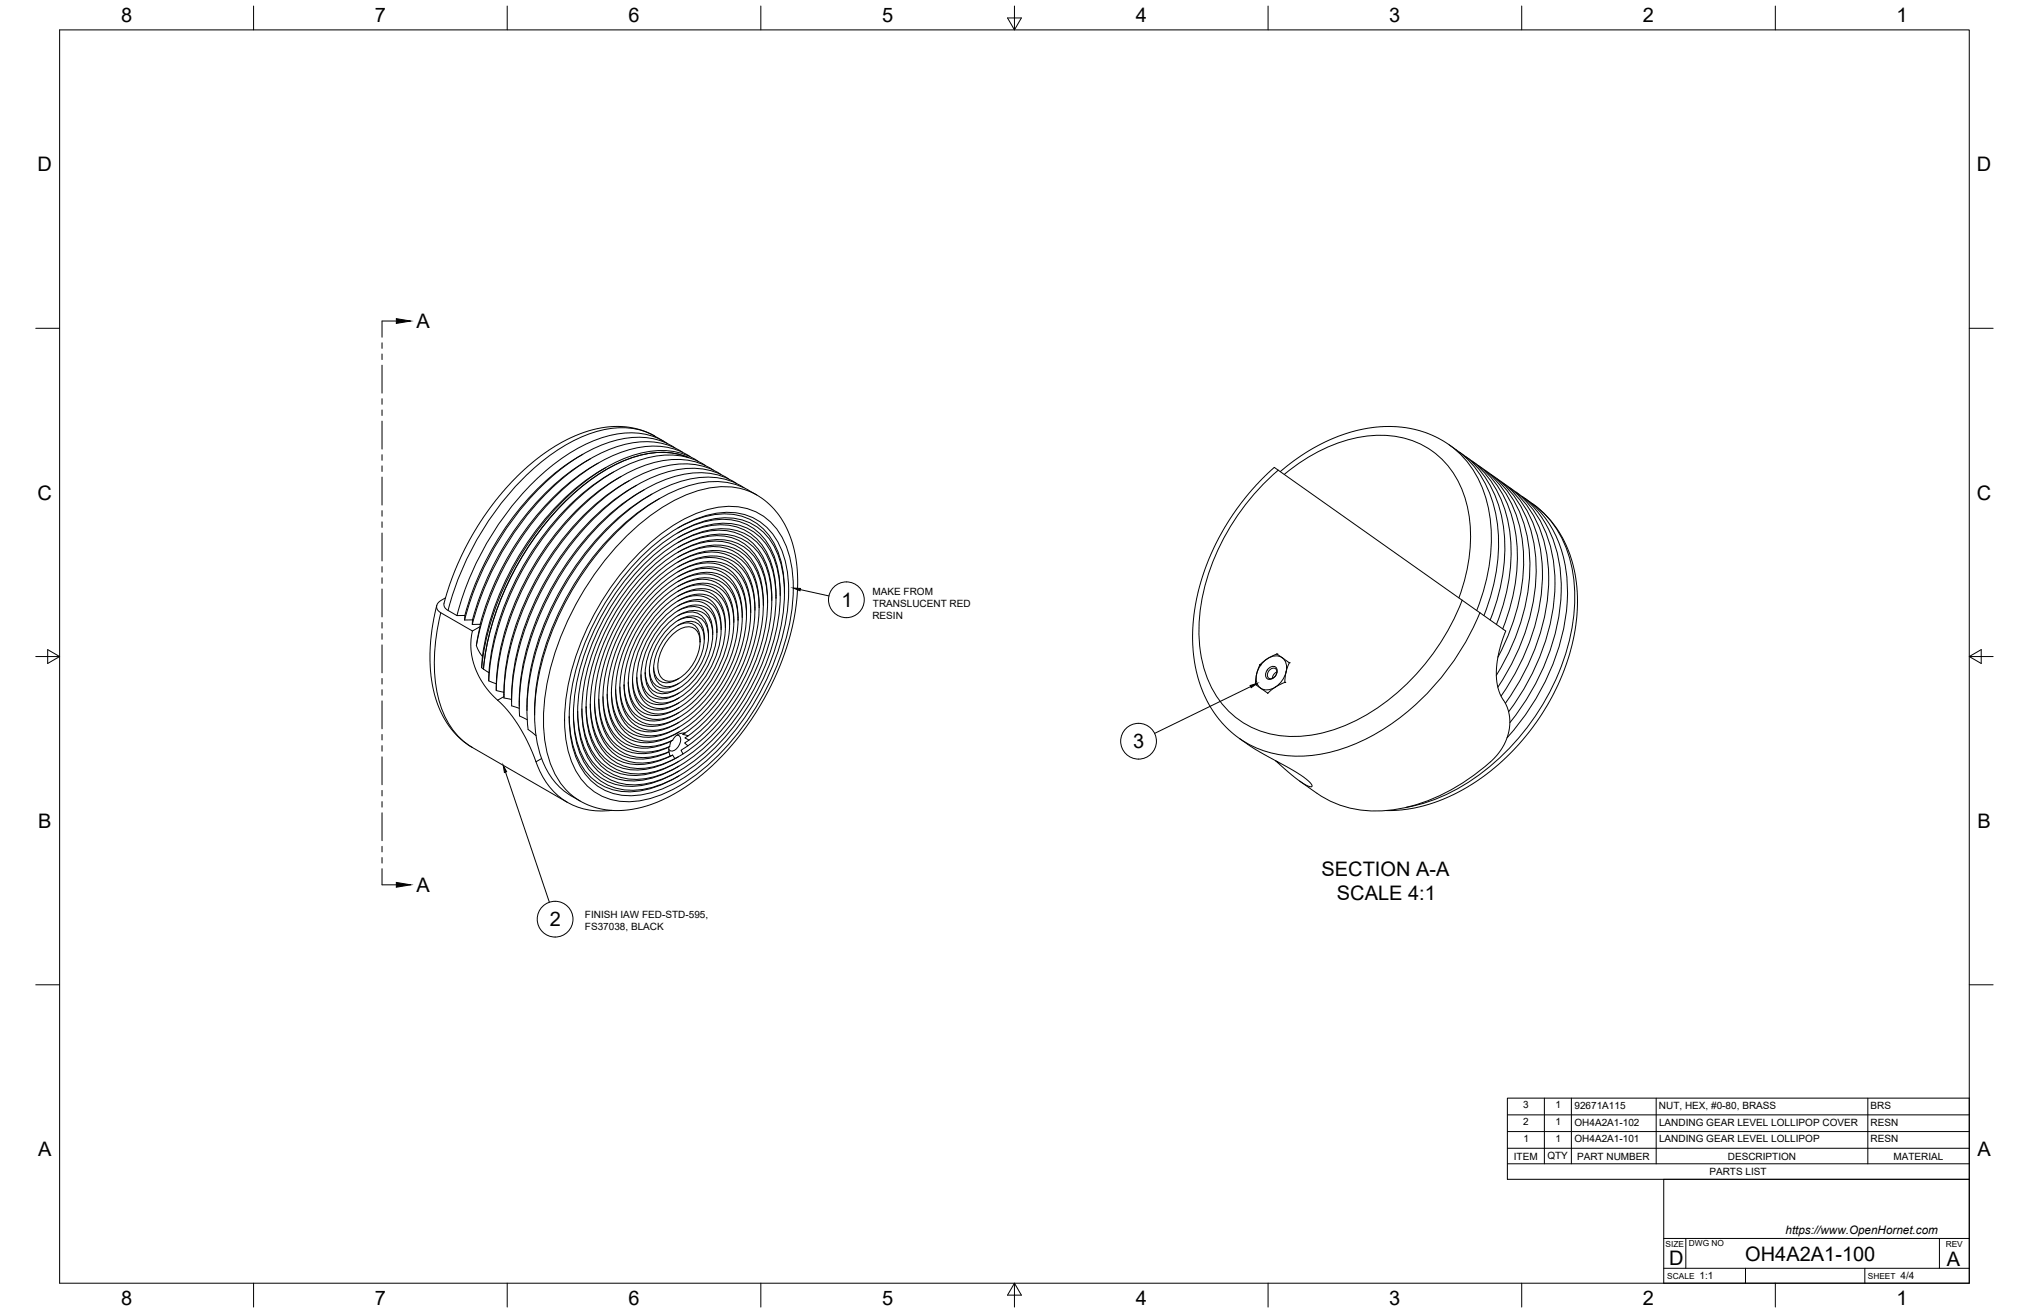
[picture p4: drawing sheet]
<svg xmlns="http://www.w3.org/2000/svg" width="864mm" height="559mm" viewBox="0 0 864 559" stroke-linecap="round" stroke-linejoin="round" font-family="sans-serif">
<!-- layer: Visible -->
<g fill="none" stroke="#000" stroke-width=".43">
<path d="M248.1 193.4a106.7 106.7 0 0 0-41 44.6l-3.2 6.7-2.8 6.8-3.2 10.4M249.7 196.2a109.7 109.7 0 0 0-41 47l-4.3 10.2-3.3 10.4M251.3 195.2l-1.6 1M254.6 197.1a106.6 106.6 0 0 0-41 44.7l-3.2 6.7-2.7 6.8-3.3 10.4M257.9 199a106.9 106.9 0 0 0-41.4 45.4 110.1 110.1 0 0 0-11.2 35M282.4 187.7l-6.3-3.4-4.9-1.8-6-.9h-5.8l-7.6 1.4-6.8 2.4-6.4 3.1-6.7 4.3-7.3 5.7-6.6 6.4-6.9 7.9-5 6.8-4.6 7.2-4.8 9.1-3.4 7.7-3.3 9.4a8.2 8.2 0 0 0-1 4.7l.4 1 1 .9 4.1 2.4M284 188.7a31.5 31.5 0 0 0-28.6-2.1 87.5 87.5 0 0 0-38.5 30.1 126.1 126.1 0 0 0-22.4 45.3M287.3 190.6a31.5 31.5 0 0 0-28.7-2.1 87.5 87.5 0 0 0-38.4 30.1 126.1 126.1 0 0 0-22.4 45.3M290.5 192.5a31.5 31.5 0 0 0-28.6-2.2 87.5 87.5 0 0 0-38.5 30.2 126.1 126.1 0 0 0-22.4 45.2M293.1 194.8a34.8 34.8 0 0 0-28 1.5 95 95 0 0 0-38.8 34.3 116.7 116.7 0 0 0-20.5 54.2M293.8 194.4a30.4 30.4 0 0 0-26.5-2.8 82.5 82.5 0 0 0-37.6 27 124.4 124.4 0 0 0-26.9 56.1M297.1 196.3a30.3 30.3 0 0 0-25.8-3.1 77.9 77.9 0 0 0-34.8 23.3 121.6 121.6 0 0 0-31.5 67.6"/>
<path d="M300.3 198.2a30.6 30.6 0 0 0-26.4-2.9 80.3 80.3 0 0 0-35.7 24.8 121.4 121.4 0 0 0-30 66.5l-.2 3.2M621.2 192.4a43.6 43.6 0 0 1 18.8 32.5 79 79 0 0 1-5.7 39M623.8 194.3a43.6 43.6 0 0 1 18.9 32.5 79 79 0 0 1-5.8 39M626.5 196.2a43.6 43.6 0 0 1 18.8 32.5 79 79 0 0 1-5.7 39M629.2 198.1a44.3 44.3 0 0 1 19 33.9 85 85 0 0 1-10.6 47.7M631.8 200a43.6 43.6 0 0 1 18.9 32.8 86.2 86.2 0 0 1-13.8 54.6M261.1 200.9a105.7 105.7 0 0 0-40.9 44.6 106.1 106.1 0 0 0-12.1 40.8M262.7 203.7a109.9 109.9 0 0 0-42.1 49.6 101.2 101.2 0 0 0-9.4 37.7M264.4 202.8l-1.7 .9M267.7 204.7a106.9 106.9 0 0 0-42.4 47.4 100.7 100.7 0 0 0-10.8 42.5M270.9 206.5a105.8 105.8 0 0 0-40.3 43.5 101.5 101.5 0 0 0-12.9 48.6M272.5 209.4a109.4 109.4 0 0 0-40.8 46.7 100.4 100.4 0 0 0-10.7 42.5"/>
<path d="M274.2 208.4l-1.7 1M277.5 210.3a105.8 105.8 0 0 0-40.4 43.5 101.5 101.5 0 0 0-12.8 48.6M280.7 212.2a105.8 105.8 0 0 0-40.3 43.5 101.5 101.5 0 0 0-12.9 48.6M303.6 200.1a30.8 30.8 0 0 0-27-2.8 81.8 81.8 0 0 0-36 25.7 121.3 121.3 0 0 0-29 64.5l-.4 6.4M306.9 201.9a30.9 30.9 0 0 0-27.2-2.6 82.6 82.6 0 0 0-36.4 26.2 120.6 120.6 0 0 0-28.6 65.1l-.2 6.5 3.2 .6M310.1 203.8a31 31 0 0 0-27.5-2.5 83.6 83.6 0 0 0-36.7 26.9 119.6 119.6 0 0 0-28 65.8l-.1 6.4 3.2 1.1M313.4 205.7a31.2 31.2 0 0 0-28.1-2.4 85.2 85.2 0 0 0-37.1 28 120.2 120.2 0 0 0-27 63.7l-.1 9.7 3.3 1.6M316.7 207.6a31.6 31.6 0 0 0-28.9-2.1 87.9 87.9 0 0 0-38 29.8 118.8 118.8 0 0 0-25.4 62.2l-.1 3.3a36.4 36.4 0 0 0 .7 9.8l3.1 2.5M318.3 208.5a31.7 31.7 0 0 0-25.8-1.6 81.5 81.5 0 0 0-34.7 24.5 121.3 121.3 0 0 0-29.9 65.6 51.9 51.9 0 0 0 5.3 31.5 27.3 27.3 0 0 0 9.9 10.2l4.9 2.8 3.7 1.6a40.9 40.9 0 0 0 32-3.5l5.9-3.3 6.5-4.4 6.8-5.8 4.8-4.8 5.2-5.8 4.8-6.2 4.4-6.7 4.9-8.4 3.8-8 3.2-8.2 2.3-7.3 1.6-7.3 1-6.4 .5-6.3v-6l-.7-7.3a36.3 36.3 0 0 0-15.5-26.1l-4.9-2.8M544.9 200.7l8.7-6.6 8.5-5.1 10.1-4.2 8.4-2.3 8.9-1 4.6 .1 4.6 .5 7.7 1.9 7.6 3.5a44.7 44.7 0 0 1 23.4 36.4 79.6 79.6 0 0 1-5.8 38.1M634.5 201.9a43.1 43.1 0 0 1 18.5 30.3 83.2 83.2 0 0 1-10.3 51.6l-5.2 8.7M637.2 203.7a44.3 44.3 0 0 1 19 34.5 89.8 89.8 0 0 1-17.3 58.1"/>
<path d="M639.8 205.6a43.9 43.9 0 0 1 18.9 32.6 87.9 87.9 0 0 1-15 56.7l-3 4.4M642.5 207.5a44 44 0 0 1 19 33.7 88.9 88.9 0 0 1-16.4 57.5l-3 4.2M645.2 209.4a43.9 43.9 0 0 1 18.8 32.5 86.7 86.7 0 0 1-13.7 54.8l-7.7 10.9M647.8 211.3a43.9 43.9 0 0 1 18.9 32.6 87.6 87.6 0 0 1-15.1 56.9l-4.8 6.8-5.3 6.4M649.2 212.2l7.7 6 3.4 3.6 2.6 3.5 2.5 4.3 2.3 5.1 1.6 4.9 1.2 5.1 .7 5.3 .2 5.5-.7 10.5-1.1 6.4-1.5 5.7-4.3 11.9-2.7 5.6-3.8 6.6-7.1 10.1-8.7 9.7-5.1 4.5-4.7 3.7-5.5 3.7-6.2 3.6-9.7 4.1-9.2 2.4-4.5 .7-6.5 .3M273.6 236.3a61.7 61.7 0 0 1 30.7-17.8 24.3 24.3 0 0 1 28.8 16.7 61.7 61.7 0 0 1 0 35.4 108.1 108.1 0 0 1-37.8 57.5 48.4 48.4 0 0 1-27.2 10.6 23.9 23.9 0 0 1-23.2-17.2 61.7 61.7 0 0 1 0-35.4 110.9 110.9 0 0 1 28.7-49.8zM274.2 237.9a59.4 59.4 0 0 1 29.5-17.1 23.3 23.3 0 0 1 27.7 16 59.4 59.4 0 0 1 0 34.1 103.9 103.9 0 0 1-36.3 55.3 46.5 46.5 0 0 1-26.2 10.1 23 23 0 0 1-22.4-16.4 59.4 59.4 0 0 1 0-34.1 106.6 106.6 0 0 1 27.7-47.9zM274.8 239.5a57 57 0 0 1 28.3-16.4 22.4 22.4 0 0 1 26.6 15.4 57 57 0 0 1 0 32.7 98.1 98.1 0 0 1-37.8 55.1 39.9 39.9 0 0 1-24.7 7.6 22.8 22.8 0 0 1-19.8-18.3 67.6 67.6 0 0 1 4.3-40.9 103 103 0 0 1 23.1-35.2zM288.5 230.9a30.8 30.8 0 0 1 24.5-4.2 22.1 22.1 0 0 1 14.1 16.3 43.5 43.5 0 0 1 1.4 12.5M288.5 228.8a34.4 34.4 0 0 1 23.4-5 22.5 22.5 0 0 1 16.9 17.7 45.7 45.7 0 0 1 1.5 13M288.5 237.1a25.8 25.8 0 0 1 22.9-2.9 20.5 20.5 0 0 1 11 15.7l.6 5 .1 3.8M288.5 235.1a28 28 0 0 1 22.3-3.8 20.2 20.2 0 0 1 12.8 14.8 40.5 40.5 0 0 1 1.3 11.5"/>
<path d="M288.5 226.8a35.9 35.9 0 0 1 24.4-5.3 23.4 23.4 0 0 1 17.6 18.4 47.5 47.5 0 0 1 1.6 12.5M288.5 233a29.4 29.4 0 0 1 23.4-4 21.1 21.1 0 0 1 13.4 15.6 42.7 42.7 0 0 1 1.4 12M288.5 239.2a24.4 24.4 0 0 1 21.7-2.8 19.5 19.5 0 0 1 10.5 15l.5 4.7 .1 3.6M288.5 224.7a37.4 37.4 0 0 1 25.4-5.5 23.8 23.8 0 0 1 17.5 16.4 48.2 48.2 0 0 1 2.5 16.9M185.9 257.7l-1.8 8.4-.8 6.4-.3 5.7 .2 7.2 .9 6.3 1.6 6.4 1.8 4.6 3 5.4 3.8 4.7 5.2 4.4 42 24.3M189.6 254.4l-2.3 1.4-1 1-.5 1.2 .5 1.6 1.1 1 13.7 7.9M275.4 241.1a54.6 54.6 0 0 1 27.1-15.7 21.5 21.5 0 0 1 25.5 14.7 56.2 56.2 0 0 1-1 34.8 94.1 94.1 0 0 1-35.2 49.4 38.2 38.2 0 0 1-23.7 7.3 21.8 21.8 0 0 1-19-17.6 64.8 64.8 0 0 1 4.2-39.1 98.7 98.7 0 0 1 22.1-33.8zM276 242.7a52.2 52.2 0 0 1 26-15 20.5 20.5 0 0 1 24.3 14.1 53.7 53.7 0 0 1-.9 33.3 90 90 0 0 1-33.7 47.2 34 34 0 0 1-24.8 6.7 21 21 0 0 1-16-16.5 62 62 0 0 1 4-37.5 94.4 94.4 0 0 1 21.1-32.3zM279.5 252.4a35.9 35.9 0 0 1 21.6-11.1 14.9 14.9 0 0 1 15.4 11.6 45.6 45.6 0 0 1-3.7 30.2 60.3 60.3 0 0 1-26 29.6 18.5 18.5 0 0 1-19.5 0 21.2 21.2 0 0 1-7.1-17.7 64.1 64.1 0 0 1 19.3-42.6zM279.8 254.4a34.9 34.9 0 0 1 19.2-10.7 14.3 14.3 0 0 1 16.2 12.4 48.5 48.5 0 0 1-6.5 32.1 51.9 51.9 0 0 1-23.9 23.3 15.6 15.6 0 0 1-18-2.7 24.5 24.5 0 0 1-4.5-19.4 62.3 62.3 0 0 1 17.5-35zM280.4 256a31.3 31.3 0 0 1 19.6-10.1 13.4 13.4 0 0 1 13.5 11.7 46.1 46.1 0 0 1-7.3 32 45.3 45.3 0 0 1-23 20.4 13.7 13.7 0 0 1-18.7-10.9 46.1 46.1 0 0 1 7.3-32l4-5.9zM280.7 258a30.2 30.2 0 0 1 17.4-9.7 12.4 12.4 0 0 1 13.6 10.5 42.4 42.4 0 0 1-6.2 29.1 42.4 42.4 0 0 1-22.1 19.9 12.6 12.6 0 0 1-17.1-9.9 42.4 42.4 0 0 1 6.2-29.1l3.8-5.7z"/>
<path d="M281 259.9a27.8 27.8 0 0 1 16.8-9.4 11.3 11.3 0 0 1 12 9.5 37.8 37.8 0 0 1-5 26.2 41.7 41.7 0 0 1-19.5 18.8 12 12 0 0 1-17.6-10.1 42.9 42.9 0 0 1 9.1-30zM288.5 245.4a19.5 19.5 0 0 1 19.4-1.6 18.6 18.6 0 0 1 8 15.6v3.4M288.5 257.9a11.6 11.6 0 0 1 12.3-.5 12.9 12.9 0 0 1 4.3 11.6M288.5 251.7a16.2 16.2 0 0 1 15-1.6 14.3 14.3 0 0 1 7 12.6v3.2M288.5 243.4a21.5 21.5 0 0 1 19.2-2.5 18 18 0 0 1 9.7 15l.3 5.9M288.5 249.6a16.7 16.7 0 0 1 16.9-1.4 17.2 17.2 0 0 1 6.9 15.6v1.1M288.5 255.8a12.3 12.3 0 0 1 14.1-.2 14.6 14.6 0 0 1 4.3 12.4M288.5 241.3a22.6 22.6 0 0 1 21.2-2.3 19.5 19.5 0 0 1 9.5 15.8l.3 5.9M288.5 247.5a18.4 18.4 0 0 1 17.5-1.8 16.9 16.9 0 0 1 8.1 14.8v3.3M288.5 253.7a13.8 13.8 0 0 1 14.9-.7 14.7 14.7 0 0 1 5.3 12.9M288.5 260a10 10 0 0 1 11.5-.1 12.4 12.4 0 0 1 3.3 10.2M332.1 252.5v1"/>
<path d="M197.8 261.9v2M197.8 261.9l-3.3 .1M201.1 263.8l-3.3 .1M201.1 263.8l-.1 1.9M204.3 266.7l-3.2 1.8-.6 3.2 .1 6.3 .7 3.2 1.3 4 2 4.1 2.8 4.1 8.3 8.6 4.3 5.6 4.4 7.8 3.1 7.1a44.5 44.5 0 0 0 7.9 14.1 28.3 28.3 0 0 0 24.9 8.3M204.4 265.7h-3.4M204.4 265.7l-1.2 6.2a5.8 5.8 0 0 0 1.3 6.4l.8 1.1M205.3 279.4l-.2 3.3a1.6 1.6 0 0 0 .7 2.1M282.7 260.3a22.2 22.2 0 0 1 16.3-7.4 10.9 10.9 0 0 1 9.4 10.1 39.7 39.7 0 0 1-9 28.7 30.3 30.3 0 0 1-17.3 12 10.7 10.7 0 0 1-12.6-10 39.7 39.7 0 0 1 9.1-28.7zM283 262.2a20.4 20.4 0 0 1 15-7 9.9 9.9 0 0 1 8.6 9.2 36.6 36.6 0 0 1-9 27.1 25 25 0 0 1-16.3 10 9.7 9.7 0 0 1-10-9.2 36.6 36.6 0 0 1 9-27.1zM283.3 264.1a18.1 18.1 0 0 1 14.3-6.5 9.4 9.4 0 0 1 7.5 9.7 34.8 34.8 0 0 1-17.7 30.5 9.3 9.3 0 0 1-12.9-2.7 21.6 21.6 0 0 1 .5-18.1 38.7 38.7 0 0 1 8.3-12.9zM283.7 266a15.9 15.9 0 0 1 13.3-6.1 8.4 8.4 0 0 1 6.3 8.5 30.9 30.9 0 0 1-15.8 27.3 8.2 8.2 0 0 1-11.8-3.2 23.2 23.2 0 0 1 2.7-19.2l3-4.6z"/>
<path d="M284.1 267.8a13.7 13.7 0 0 1 12.3-5.5 7.9 7.9 0 0 1 5.2 8.8 27.4 27.4 0 0 1-14 22.5 7.2 7.2 0 0 1-11.1-6.4 26.8 26.8 0 0 1 7.6-19.4zM285.6 268.5a11 11 0 0 1 10.1-3.8 7.1 7.1 0 0 1 4.1 7.4 23.4 23.4 0 0 1-12.1 19.3 6.2 6.2 0 0 1-9.4-5.4 23.2 23.2 0 0 1 7.3-17.5zM285.9 270.3a9 9 0 0 1 9-3.2 6.7 6.7 0 0 1 3 7.3 19 19 0 0 1-11.1 15.3 5 5 0 0 1-6.7-4.9 19.4 19.4 0 0 1 5.8-14.5zM288.5 266.2a5.8 5.8 0 0 1 6.2-.7 5.8 5.8 0 0 1 3.2 5.3l.1 2.4M288.5 264.1a7.2 7.2 0 0 1 9.5 .9 10.8 10.8 0 0 1 1.8 7.1M288.5 262a8.5 8.5 0 0 1 10.6 .5 11.2 11.2 0 0 1 2.4 8.6M308.7 265.9v1.1M543.5 278.3l-3.8 1.9-3.4 2.7M543.5 278.3h.1M543.5 278.3l5.2 3.7M205.8 284.8l.8 .5a1.98 1.98 0 0 1 1.4 2.7v1.8l2 .8a1.51 1.51 0 0 1 1.2 2.2v1.1l3.3 .7v2.2M221 298.6v1.9"/>
<path d="M251.3 299.6a27.6 27.6 0 0 0 8.8 22 21.4 21.4 0 0 0 21.4 1.9l4.8-2.2M253.1 298.6a26.1 26.1 0 0 0 8.5 21 20 20 0 0 0 18.6 2.2l4.6-1.8M254.9 297.6a24.2 24.2 0 0 0 8.7 20.3 20 20 0 0 0 18.8 1l2.3-.9M256.7 296.5a22.7 22.7 0 0 0 8.4 19.4 19.3 19.3 0 0 0 18.3 .5l2.2-.9M258.4 295.5a21.5 21.5 0 0 0 7.5 17.8 18 18 0 0 0 17.9 .9l5.2-2.6M260.2 294.4a19.5 19.5 0 0 0 8.4 17.6 18.6 18.6 0 0 0 17.4-.9l3-1.6M262 293.4a18.4 18.4 0 0 0 7.2 16 16.9 16.9 0 0 0 16.9-.4l2.9-1.6M263.8 292.4a16.7 16.7 0 0 0 7.3 15.2 17.2 17.2 0 0 0 17-1.8l.9-.5M265.6 291.3a16.2 16.2 0 0 0 6.1 13.8 14.3 14.3 0 0 0 14.5-.3l2.8-1.5M267.4 290.3a13.8 13.8 0 0 0 6.8 13.2 15.8 15.8 0 0 0 14.8-2.3M269.2 289.2a12.3 12.3 0 0 0 6.9 12.4 14.6 14.6 0 0 0 12.9-2.5M271 288.2a11.6 11.6 0 0 0 5.7 10.9 12.9 12.9 0 0 0 12.3-2.1"/>
<path d="M272.8 287.2a10 10 0 0 0 5.7 9.9 12.4 12.4 0 0 0 10.5-2.1M274.6 286.1a8.5 8.5 0 0 0 5.7 8.9 11.2 11.2 0 0 0 8.7-2.1M276.4 285.1a7.2 7.2 0 0 0 5.6 7.8 10.7 10.7 0 0 0 7-2.1M278.2 284.1a5.8 5.8 0 0 0 2.5 5.6 5.8 5.8 0 0 0 6.2 .2l2.1-1.2M534.3 291.3h.1M534.3 291.3l2.3 1.6M536.2 283l-1.3 3.8-.6 4.5M536.3 282.9h.1M539.8 284.6a2.11 2.11 0 0 1 3.1-.7 2.11 2.11 0 0 1 .3 3.1 2.75 2.75 0 0 1-4.2 1.5l-.3-1 .1-1.1zM540.4 285.1a1.71 1.71 0 0 1 2.5-.5 1.71 1.71 0 0 1 .3 2.5 2.05 2.05 0 0 1-1.6 1.6 2.05 2.05 0 0 1-2.1-.9l.2-1.6zM542.8 292.4l-2.9 2.3a1.18 1.18 0 0 1-1.6-.6l-1.7-1.2M542.8 292.4a5.6 5.6 0 0 1-6.3 .5"/>
<path d="M543.5 286l-1.4 1.1-.6 1.6M546.8 290.4l-4 2M546.8 290.4h.1M547.4 286l-.6 4.4M547.4 285.9a5 5 0 0 0-1.7-6 5 5 0 0 0-6.2 .4 9.6 9.6 0 0 0-4.4 10.8l1.4 1.8M547.4 285.9a10.9 10.9 0 0 1-4.6 6.5M548.7 282.1l-1.3 3.9M548.7 282.1h.1M242.3 304.8a37.4 37.4 0 0 0 8 24.7 23.8 23.8 0 0 0 22.8 7 48.3 48.3 0 0 0 15.9-6.3M244.1 303.8a35.9 35.9 0 0 0 7.7 23.7 23.4 23.4 0 0 0 24.7 6.1 48.1 48.1 0 0 0 12.5-5.5M245.9 302.7a34.4 34.4 0 0 0 7.3 22.8 22.5 22.5 0 0 0 23.7 5.8 46 46 0 0 0 12.1-5.2M247.7 301.7a30.8 30.8 0 0 0 8.6 23.3 22.1 22.1 0 0 0 21.1 4 43.9 43.9 0 0 0 11.6-5"/>
<path d="M249.5 300.7a29.4 29.4 0 0 0 8.2 22.2 21.1 21.1 0 0 0 20.2 3.9 42.5 42.5 0 0 0 10.9-4.8M287.5 313.4l1.4-1 2.7-.4-1 .6 2.3 .6-1.4 .8 1.7 1-1.1 .7a.61 .61 0 0 0-.5 .7 .61 .61 0 0 0 .7 .5l.5 .5-2.1 1.3a.75 .75 0 0 0-.7 .5 .75 .75 0 0 0 .3 .9l.1 .2a.77 .77 0 0 1 0 .8 .77 .77 0 0 1-.7 .4l-1.4 .8a.96 .96 0 0 1-1.1 .4 .96 .96 0 0 1-.7-1l-.2-.3-1.1 .4-.5-1.8a1.88 1.88 0 0 1 .4-2.3v-.6a2.81 2.81 0 0 1 1.4-2.4zM288.1 312.9a2.15 2.15 0 0 1 1.3 3.5 4.1 4.1 0 0 1-4.1 3.1l-.6-.7M291.6 311.9a68.4 68.4 0 0 0 27.9-50.4 23.8 23.8 0 0 0-6.6-18.9 17.3 17.3 0 0 0-17.4-2.5 55.2 55.2 0 0 0-27.6 25 60.2 60.2 0 0 0-9.3 34.3 19.3 19.3 0 0 0 10.4 17.1 20.7 20.7 0 0 0 17.3-1.5M292.8 317.4a81.3 81.3 0 0 0 32-56.5 30.9 30.9 0 0 0-6.7-23.7 19.3 19.3 0 0 0-19.9-4.3 57.3 57.3 0 0 0-28.7 21.8 77.5 77.5 0 0 0-16.4 44.9 26.9 26.9 0 0 0 8.5 21.5 20.3 20.3 0 0 0 18.9 2.5l4.7-1.8M292.9 313.1a73.1 73.1 0 0 0 28.3-50.8 27 27 0 0 0-6.6-21.5 18.2 18.2 0 0 0-19.1-2.8 58.6 58.6 0 0 0-28.7 25.9 64.7 64.7 0 0 0-10.1 35.9 21.7 21.7 0 0 0 9.5 18.2 20.7 20.7 0 0 0 18.8-.3M293.3 315a77.2 77.2 0 0 0 29.7-53.7 29.5 29.5 0 0 0-5.7-21.3 18.1 18.1 0 0 0-19.3-4.9 54.1 54.1 0 0 0-27.4 20.7 73.9 73.9 0 0 0-15.8 42.5 25.4 25.4 0 0 0 8.6 20.9 20 20 0 0 0 19 1.6l2.3-.9M290.7 320.9a84.3 84.3 0 0 0 36-62.4 31.5 31.5 0 0 0-6.7-22.9 20.2 20.2 0 0 0-21.1-5 59 59 0 0 0-28.7 20.8 83.2 83.2 0 0 0-18.9 47.7 30.4 30.4 0 0 0 7.1 22.4 20.4 20.4 0 0 0 21.4 4.4l7.5-3M542.9 323.7l10.1 8.6 3.7 2.2 1.2 .4 .5-.2-.1-.7-1.1-1.3-3.8-3-18.8-10.6-7.4-5.1-4.8-4-3.6-3.9-4.5-6.8-2-4.1-1.8-4.8-2.1-8.9-.8-9.4 .5-10.2 1.7-9.4 2.9-9.9 4.1-9.7 4.5-8.5 6.6-9.8 6.9-8.3 7.6-7.4 98.5 69.7-1.6 4.3-1.5 5.4-.7 4.6-.2 4.8 .4 3.6 .8 3.1 2.8 5.3 1.1 2.9 .5 2.5 .1 3.2-.6 4-1.3 3.6-2 3.4-2.7 3.4a85.2 85.2 0 0 1-40.5 21.5 45.5 45.5 0 0 1-35-6.6l-7.3-5.2"/>
</g>
<!-- layer: Visible Narrow -->
<path d="M278.6 185.5a33 33 0 0 0-28.6-.5 89.9 89.9 0 0 0-37.5 30.3 126 126 0 0 0-21.8 44.5M616.8 189.3a45.6 45.6 0 0 1 17.9 35.6 81.9 81.9 0 0 1-6.2 34.9M322.1 210.6a31.9 31.9 0 0 0-27.5-1 89.9 89.9 0 0 0-39.4 31.8 117.2 117.2 0 0 0-23.8 61.1 49.9 49.9 0 0 0 6.8 30.3 26.7 26.7 0 0 0 8.7 8.1M544.1 200.1a96 96 0 0 0-33.7 64 50.1 50.1 0 0 0 11.1 37.1 39.5 39.5 0 0 0 35.8 11.8 77.7 77.7 0 0 0 44.9-25.4 100.3 100.3 0 0 0 20.1-32.2M546.6 201.9a66 66 0 0 1 41.3-16.7 36.7 36.7 0 0 1 36.5 29.9 68.2 68.2 0 0 1-3.4 39.4M652.3 214.4a44.5 44.5 0 0 1 17.7 33.1 89.7 89.7 0 0 1-18.2 59.7 91.1 91.1 0 0 1-46.7 34.9l-6.6 1.5M273 234.5a64.4 64.4 0 0 1 32-18.5 25.3 25.3 0 0 1 30 17.3 64.4 64.4 0 0 1 0 37 112.7 112.7 0 0 1-39.4 59.9 50.4 50.4 0 0 1-28.4 11 25 25 0 0 1-24.2-17.8 64.4 64.4 0 0 1 0-37 115.6 115.6 0 0 1 30-51.9zM187.6 260.8a72.4 72.4 0 0 0 .2 40.2 30.8 30.8 0 0 0 13.3 17.2M629.9 260.8a104.4 104.4 0 0 1-52.1 55.4 54.4 54.4 0 0 1-42.5 2.3l-4-1.9-3.8-2.3M214.5 296.5l-2.7 1.5M230.5 322.8l-2.4 1.4" fill="none" stroke="#000" stroke-width=".43"/>
<!-- layer: Border -->
<g fill="none" stroke="#000" stroke-width=".43">
<path d="M25.4 12.7h812.8v533.4h-812.8zM107.9 2.6v10.1M215.9 2.6v10.1M323.8 2.6v10.1M428.8 7.6h5.9l-2.9 5.1zM431.8 2.6v10.1M539.7 2.6v10.1M647.7 2.6v10.1M755.6 2.6v10.1M15.2 139.7h10.2M838.2 139.7h10.1M15.2 279.4h10.2"/>
<path d="M20.3 276.5l5.1 2.9-5.1 3zM838.2 279.4l5.1-2.9v5.9zM838.2 279.4h10.1M15.2 419.1h10.2M838.2 419.1h10.1M107.9 546.1v10.2M215.9 546.1v10.2M323.8 546.1v10.2M431.8 546.1l2.9 5.1h-5.9zM431.8 546.1v10.2M539.7 546.1v10.2M647.7 546.1v10.2"/>
<path d="M755.6 546.1v10.2"/>
</g>
<!-- layer: Titleblock -->
<path d="M708.1 501.9h130.1v44.2h-130.1zM708.1 539.8h130.1M708.1 527.1h130.1M717.5 527.1v12.7M742.9 539.8v6.3M793.7 539.8v6.3M825.5 527.1v12.7" fill="none" stroke="#000" stroke-width=".43"/>
<!-- layer: Parts Lists -->
<path d="M641.6 467.4h196.6v34.5h-196.6zM641.6 474.5h196.6M657.3 467.4v27.9M668.8 467.4v27.9M704.9 467.4v27.9M795 467.4v27.9M641.6 495.3h196.6M641.6 488.7h196.6M641.6 481.6h196.6" fill="none" stroke="#000" stroke-width=".43"/>
<!-- layer: Balloons -->
<g fill="none" stroke="#000" stroke-width=".43">
<circle cx="360.2" cy="255.3" r="7.6"/>
<circle cx="484.6" cy="315.5" r="7.6"/>
<circle cx="236.3" cy="391.2" r="7.6"/>
</g>
<!-- layer: 0 -->
<path d="M337.6 250.3l3.1 .1-.2 1zM532.1 291.7l3-.8-2.6 1.8zM214.2 325.7l1.4 2.7-.9 .4z" fill="#000" stroke="#000" stroke-width=".43"/>
<path d="M340.6 250.9l12.2 2.7M532.3 292.2l-40.9 19.9M215.2 328.6l18.6 55.4" fill="none" stroke="#000" stroke-width=".43"/>
<!-- layer: Section Lines -->
<g fill="none" stroke="#000" stroke-width=".43">
<path d="M168.7 136.6h-6.1v6.9M162.6 145.9v2.4M162.6 150.6v2.4M162.6 155.4v11.9M162.6 169.7v2.4M162.6 174.5v2.3M162.6 179.2v11.9M162.6 193.5v2.4M162.6 198.3v2.4M162.6 203v11.9M162.6 217.3v2.4M162.6 222.1v2.4"/>
<path d="M162.6 226.8v12M162.6 241.1v2.4M162.6 245.9v2.4M162.6 250.7v11.9M162.6 264.9v2.4M162.6 269.7v2.4M162.6 274.5v11.9M162.6 288.8v2.3M162.6 293.5v2.4M162.6 298.3v11.9M162.6 312.6v2.3M162.6 317.3v2.4"/>
<path d="M162.6 322.1v11.9M162.6 336.4v2.4M162.6 341.1v2.4M162.6 345.9v11.9M162.6 360.2v2.4M162.6 365v2.3M162.6 369.7v6.9h6.1"/>
</g>
<path d="M168.7 135.6l6.1 1-6.1 1zM168.7 375.6l6.1 1-6.1 1z" fill="#000" stroke="#000" stroke-width=".43"/>
<g font-size="8.5">
<text x="51.6" y="9.4">8</text>
<text x="159.5" y="9.4">7</text>
<text x="267.5" y="9.4">6</text>
<text x="375.4" y="9.3">5</text>
<text x="483.4" y="9.4">4</text>
<text x="591.3" y="9.4">3</text>
<text x="699.3" y="9.4">2</text>
<text x="807.2" y="9.4">1</text>
<text x="16" y="72.9">D</text>
<text x="841.4" y="72.9">D</text>
<text x="177.3" y="139.7">A</text>
<text x="16" y="212.6">C</text>
<text x="841.4" y="212.6">C</text>
<text x="358.2" y="258.3">1</text>
<text x="482.2" y="318.5">3</text>
<text x="16.2" y="352.3">B</text>
<text x="841.7" y="352.3">B</text>
<text x="562.5" y="372.9">SECTION A-A</text>
<text x="177.3" y="379.6">A</text>
<text x="569" y="383.2">SCALE 4:1</text>
<text x="234" y="394.3">2</text>
<text x="16.2" y="492">A</text>
<text x="841.7" y="492">A</text>
<text x="710.4" y="538.4">D</text>
<text x="742.8" y="536.7">OH4A2A1-100</text>
<text x="828.7" y="538.8">A</text>
<text x="51.6" y="555.5">8</text>
<text x="159.5" y="555.5">7</text>
<text x="267.5" y="555.5">6</text>
<text x="375.4" y="555.4">5</text>
<text x="483.4" y="555.5">4</text>
<text x="591.3" y="555.5">3</text>
<text x="699.3" y="555.5">2</text>
<text x="807.2" y="555.5">1</text>
</g>
<text font-size="5" x="760" y="525.2">https://www.OpenHornet.com</text>
<g font-size="4.3">
<text x="371.3" y="253.3">MAKE FROM</text>
<text x="371.3" y="263.6">RESIN</text>
<text x="371.6" y="258.4">TRANSLUCENT RED</text>
<text x="249" y="390.6">FINISH IAW FED-STD-595,</text>
<text x="249" y="395.8">FS37038, BLACK</text>
<text x="648.3" y="471.7">3</text>
<text x="662.1" y="471.7">1</text>
<text x="670.2" y="472">92671A115</text>
<text x="706.1" y="472">NUT, HEX, #0-80, BRASS</text>
<text x="796.2" y="472">BRS</text>
<text x="648.3" y="478.8">2</text>
<text x="662.1" y="478.8">1</text>
<text x="670.1" y="479.1">OH4A2A1-102</text>
<text x="706.1" y="479.1">LANDING GEAR LEVEL LOLLIPOP COVER</text>
<text x="796.2" y="479.1">RESN</text>
<text x="648.4" y="485.9">1</text>
<text x="662.1" y="485.9">1</text>
<text x="670.1" y="486.2">OH4A2A1-101</text>
<text x="706.1" y="486.2">LANDING GEAR LEVEL LOLLIPOP</text>
<text x="796.2" y="486.2">RESN</text>
<text x="644.3" y="493.5">ITEM</text>
<text x="658.6" y="493.4">QTY</text>
<text x="671.2" y="493.5">PART NUMBER</text>
<text x="735.4" y="493.5">DESCRIPTION</text>
<text x="805.9" y="493.5">MATERIAL</text>
<text x="727.6" y="500.1">PARTS LIST</text>
<text x="723.4" y="544.5">1:1</text>
<text x="809" y="544.5">4/4</text>
</g>
<g font-size="3.5">
<text x="708.9" y="530.9">SIZE</text>
<text x="718.9" y="530.5">DWG NO</text>
<text x="828.2" y="530.9">REV</text>
<text x="709.6" y="544.2">SCALE</text>
<text x="795" y="544.2">SHEET</text>
</g>
</svg>
